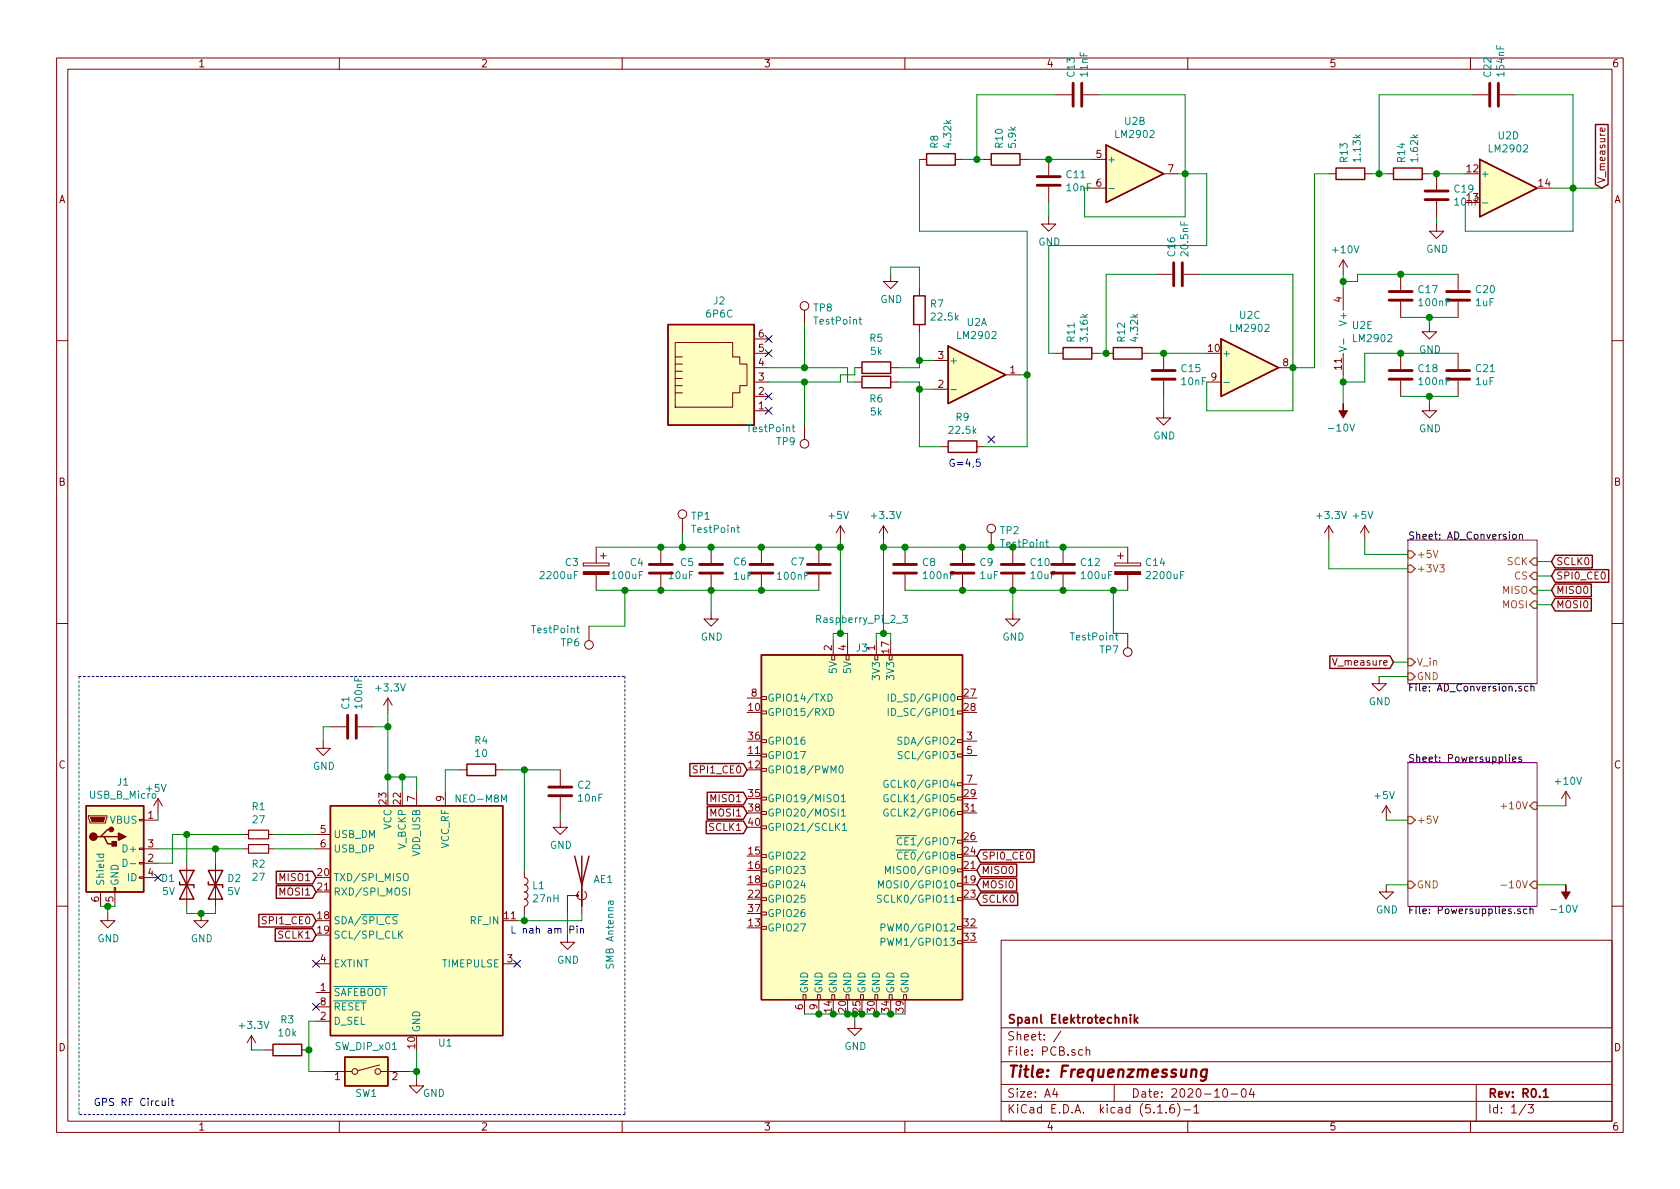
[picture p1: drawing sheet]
<svg xmlns="http://www.w3.org/2000/svg" width="297mm" height="210mm" viewBox="0 0 297 210" stroke-linecap="round" stroke-linejoin="round" font-family="sans-serif">
<g fill="none" stroke="#840000" stroke-width=".18">
<path d="M10 10.3h277v189.9h-277zM12 12.2h273v186.1h-273zM60 10.3v1.9M110 10.3v1.9M160 10.3v1.9M186.7 16.8h2.8M191.5 16.8h2.8M210 10.3v1.9M260 10.3v1.9M260.3 16.8h2.8M265.2 16.8h2.8M162.6 28.2h1.2"/>
<path d="M168.9 28.2h1.3M174 28.2h1.3M180.3 28.2h1.3M185.4 38.3v1.3h1.3l-1.3 1.3-1.3-1.3h1.3M185.4 28.2v2.8M185.4 33v2.8M193 28.2h2.6M193 33.3h2.6M205.7 30.7h2.6M234.9 30.7h1.3M241.3 30.7h1.3M245.1 30.7h1.3"/>
<path d="M251.5 30.7h1.2M254 39.6v1.3h1.3l-1.3 1.3-1.3-1.3h1.3M254 30.7v2.8M254 35.6v2.7M283.7 22.7l.1 .3-.2 .2-.6-.1v-.4l.2-.1 .1 .6M133.3 59.9h2.6M142.2 54.9v2.5M157.5 48.5v1.3h1.2l-1.2 1.2-1.3-1.2h1.3M162.6 51v1.3M162.6 57.4v1.3M204.5 48.5h2.8M209.3 48.5h2.8"/>
<path d="M237.5 46v2.5M237.5 51v3.9M237.5 46l-.8 1.2M237.5 46l.8 1.2M247.6 48.5v2.8M247.6 53.3v2.8M252.7 57.4v1.3h1.3l-1.3 1.2-1.2-1.2h1.2M257.8 48.5v2.8M257.8 53.3v2.8M10 60.2h2M119.4 69.5h1.2M119.4 68.2h1.2"/>
<path d="M119.4 66.9h1.2M119.4 65.7h1.2M119.4 64.4h1.2M119.4 63.1h1.2M119.4 60.6h10.1v2.5h1.3v1.3h1.3v3.8h-1.3v1.3h-1.3v2.5h-10.1zM133.3 65h2.6M133.3 67.6h2.6M133.3 62.5h2.6M133.3 72.6h2.6M133.3 70.1h2.6M142.2 75.2v2.5M151.1 65h1.3"/>
<path d="M151.1 67.6h1.3M157.5 65h1.2M157.5 67.6h1.2M165.1 68.8h2.5M165.1 63.7h2.5M166.4 79h1.2M172.7 79h1.3M177.8 66.3h2.5M186.7 62.5h1.3M193 62.5h1.3M195.6 62.5h1.2M201.9 62.5h1.3"/>
<path d="M205.7 72.6v1.3h1.3l-1.3 1.3-1.2-1.3h1.2M205.7 62.5v2.8M205.7 67.3v2.8M213.4 67.6h2.5M226.1 65h2.5M237.5 62.5v3.8M247.6 62.5v2.8M247.6 67.3v2.8M252.7 71.4v1.2h1.3l-1.3 1.3-1.2-1.3h1.2M257.8 62.5v2.8M257.8 67.3v2.8M285 60.2h2"/>
<path d="M103.1 99.6h4.6v.5h-4.6zM105.4 96.8v2.8M106.2 98.3h1M106.7 97.8v1M116.8 96.8v2.8M120.6 91.7v2.5M125.7 96.8v2.8M134.6 96.8v2.8M144.8 96.8v2.8M148.6 93l.8 1.2M148.6 93v2.5M148.6 93l-.8 1.2"/>
<path d="M156.2 93l-.8 1.2M156.2 93v2.5M156.2 93l.8 1.2M160 96.8v2.8M170.2 96.8v2.8M175.3 94.2v2.6M179.1 96.8v2.8M188 96.8v2.8M197.1 99.6h4.6v.5h-4.6zM197.6 98.3h1M198.1 97.8v1M199.4 96.8v2.8"/>
<path d="M234.9 93l-.7 1.2M234.9 93v2.5M234.9 93l.8 1.2M241.3 93l.8 1.2M241.3 93v2.5M241.3 93l-.8 1.2M10 110.3h2M104.1 110.7v2.6M105.4 101.6v2.8M116.8 101.6v2.8M125.7 108.2v1.3h1.3l-1.3 1.2-1.2-1.2h1.2M125.7 101.6v2.8"/>
<path d="M134.6 101.6v2.8M144.8 101.6v2.8M147.1 115.8h.5v.9h-.5zM147.3 113.3v2.5M149.6 115.8h.5v.9h-.5zM149.9 113.3v2.5M154.7 115.8h.5v.9h-.5zM154.9 113.3v2.5M157.2 115.8h.5v.9h-.5zM160 101.6v2.8M170.2 101.6v2.8M179.1 108.2v1.3h1.2l-1.2 1.2-1.3-1.2h1.3"/>
<path d="M179.1 101.6v2.8M188 101.6v2.8M199.4 101.6v2.8M199.4 112v2.5M243.8 119.6v1.3h1.3l-1.3 1.3-1.2-1.3h1.2M285 110.3h2M57.1 131.1v1.2h1.3l-1.3 1.3-1.2-1.3h1.2M58.4 128.5h2.8M63.2 128.5h2.8M68.6 123.4l-.8 1.3M68.6 123.4v2.6M68.6 123.4l.7 1.3"/>
<path d="M73.7 139.9v2.6M78.7 139.9v2.6M81.3 136.1h1.2M87.6 136.1h1.3M99.1 136.1v2.8M132.1 123.4h2.5M134.6 135.9h.9v.5h-.9zM134.6 133.3h.9v.6h-.9zM134.6 130.8h.9v.5h-.9zM134.6 125.7h.9v.5h-.9zM134.6 123.2h.9v.5h-.9zM169.3 138.4h.9v.5h-.9z"/>
<path d="M169.3 133.3h.9v.6h-.9zM169.3 130.8h.9v.5h-.9zM169.3 125.7h.9v.5h-.9zM169.3 123.2h.9v.5h-.9zM170.2 131.1h2.5M170.2 133.6h2.5M170.2 138.7h2.5M276.9 139.9l-.8 1.3M276.9 139.9v2.6M276.9 139.9l.7 1.3M15.6 144.3h3.3v.2l-.2 1h-2.8zM17.8 157.7v2.6"/>
<path d="M20.2 157h.2v.7h-.2zM20.3 157.7v2.6M24.6 155.1h.8v.2h-.8zM24.6 152.5h.8v.3h-.8zM24.6 150h.8v.2h-.8zM24.6 144.9h.8v.3h-.8zM25.4 145h2.5M25.4 152.6h2.5M25.4 150.1h2.5M25.4 155.2h2.5M27.9 141.2l.8 1.3M27.9 141.2v2.6"/>
<path d="M27.9 141.2l-.7 1.3M33 152.6v7.7M38.1 152.6v7.7M43.2 150.1h.7M43.2 147.6h.7M47.5 150.1h.8M47.5 147.6h.8M55.9 150.1h2.5M55.9 147.6h2.5M92.7 153.9v1.3a.63 .63 0 0 1 .6 .6 .63 .63 0 0 1-.6 .7 .63 .63 0 0 1 .6 .6 .63 .63 0 0 1-.6 .6 .63 .63 0 0 1 .6 .7 .63 .63 0 0 1-.6 .6 .63 .63 0 0 1 .6 .6 .63 .63 0 0 1-.6 .7v1.2M99.1 145v1.3h1.2l-1.2 1.3-1.3-1.3h1.3M99.1 141v2.8"/>
<path d="M102.1 158.4h-1.8v3.1M102.4 157.7a.82 .82 0 0 0-.1 1.2 .82 .82 0 0 0 1.2 0 .82 .82 0 0 0-.1-1.2M102.9 156.5v5M134.6 158.7h.9v.6h-.9zM134.6 156.2h.9v.5h-.9zM134.6 153.7h.9v.5h-.9zM134.6 151.1h.9v.5h-.9zM134.6 146h.9v.6h-.9zM134.6 143.5h.9v.5h-.9zM134.6 141h.9v.5h-.9zM169.3 158.7h.9v.6h-.9zM169.3 156.2h.9v.5h-.9z"/>
<path d="M169.3 153.7h.9v.5h-.9zM169.3 151.1h.9v.5h-.9zM169.3 148.6h.9v.5h-.9zM169.3 143.5h.9v.5h-.9zM169.3 141h.9v.5h-.9zM245.1 156.5v1.2h1.3l-1.3 1.3-1.3-1.3h1.3M245.1 142.5l.8 1.3M245.1 142.5v2.5M245.1 142.5l-.8 1.3M10 160.2h2M19 161.5v1.3h1.3l-1.3 1.3-1.2-1.3h1.2M35.6 161.5v1.3h1.2l-1.2 1.3-1.3-1.3h1.3"/>
<path d="M55.9 175.5h2.5M55.9 170.4h2.5M55.9 178h2.5M88.9 170.4h2.5M100.3 165.3v1.3h1.3l-1.3 1.3-1.2-1.3h1.2M134.6 163.8h.9v.5h-.9zM134.6 161.3h.9v.5h-.9zM142 175.9h.5v.9h-.5zM142.2 176.8v2.5M144.5 175.9h.5v.9h-.5zM144.8 176.8v2.5M147.1 175.9h.5v.9h-.5z"/>
<path d="M149.6 175.9h.5v.9h-.5zM152.1 175.9h.6v.9h-.6zM154.7 175.9h.5v.9h-.5zM157.2 175.9h.5v.9h-.5zM159.8 175.9h.5v.9h-.5zM169.3 166.4h.9v.5h-.9zM169.3 163.8h.9v.5h-.9zM177 166.3h108v32h-108zM285 160.2h2M44.4 183.1l-.7 1.3M44.4 183.1v2.6M44.4 183.1l.8 1.3"/>
<path d="M47 185.7h1.3M53.3 185.7h1.3M55.9 180.6h2.5M57.1 189.5h5.1M60 198.3v1.9M67.1 188.3l-3.9 1.1M67.3 189.5h5.1M73.7 190.7v1.3h1.2l-1.2 1.3-1.3-1.3h1.3M110 198.3v1.9M151.1 180.6v1.3h1.3l-1.3 1.2-1.2-1.2h1.2M160 198.3v1.9M177 194.8h108"/>
<path d="M177 191.8h108M177 187.8h108M177 181.8h108M186.5 192.5l-.4 1h1M186.8 193v1M187.6 182.3l-1.3 2M191.4 185.7l-.4-.1-.3 .3 .1 .6h.6M192 185.7l.3-.1 .3 .1 .1 .9M192 185.1v1.5M197 191.8v3M204.7 196.8h.8M206.2 196.7v.1"/>
<path d="M207.5 195.3a.59 .59 0 0 0-.7 .7v.5l.2 .2 .4 .1 .2-.1 .1-.5-.2-.2-.4-.1-.3 .3M208.2 195.1a1.71 1.71 0 0 1 0 2.3M209.3 196.3h1.2M210 198.3v1.9M211.1 195.8l.4-.5v1.5M211.1 196.8h.9M216.3 192.7l.4-.2a.94 .94 0 0 1 0 1.5 .79 .79 0 0 1-.4-1.3zM217.7 193.5h1.1M219.6 192.7l.4-.2a.94 .94 0 0 1 0 1.5 .82 .82 0 0 1-.4-1.3zM221.3 192.5l-.4 1h.9M221.6 193v1M260 198.3v1.9"/>
<path d="M261 191.8v6.5M269.8 195.2l-1.2 2M270.2 195.3h.9l-.5 .6 .4 .1v.7l-.2 .1-.6-.1"/>
<circle cx="142.2" cy="54.1" r=".76"/>
<circle cx="142.2" cy="78.5" r=".76"/>
<circle cx="120.6" cy="90.9" r=".76"/>
<circle cx="175.3" cy="93.5" r=".76"/>
<circle cx="104.1" cy="114" r=".76"/>
<circle cx="199.4" cy="115.3" r=".76"/>
<circle cx="62.7" cy="189.5" r=".51"/>
<circle cx="66.8" cy="189.5" r=".51"/>
</g>
<path d="M199.9 179.4v.2M199.9 179.9v1M200.6 179.4v1.5M201.2 179.9l-.6 .6M200.7 180.4l.5 .5M272.9 193l.4-.5v1.5M272.9 194h.8" fill="none" stroke="#840000" stroke-width=".3"/>
<path d="M210.7 189.3a.5 .5 0 0 1 .9 .1l-.2 1M213.4 189.2a.68 .68 0 0 0-1 .3v.8l.3 .1 .6-.1M213.4 189.1l-.2 1.6a.6 .6 0 0 1-.9 .3" fill="none" stroke="#840000" stroke-width=".41"/>
<path d="M248.9 95.5h22.9v25.4h-22.9zM248.9 134.9h22.9v25.4h-22.9z" fill="none" stroke="#840084" stroke-width=".18"/>
<g fill="none" stroke="#000" stroke-width=".18">
<path d="M267.5 94.5h.3l.2 .1 .1 .5-.1 .2h-.3l-.2-.1zM268.6 94.6l.2-.1h.3l.1 .8M268.6 94.5v.8M266.9 133.4v.1M266.9 133.9v.8M267.4 134.3l.6-.1v-.3h-.4l-.2 .1 .1 .6h.5M269 121.4h-.3l-.2 .1 .1 .2 .4 .1v.3h-.5M269 133.9h-.3l-.2 .1 .1 .2 .4 .1v.3h-.5M270.2 121.4h-.4l-.3 .2 .2 .5h.5M270.7 121.5l.2-.1h.3v.8M270.7 120.9v1.3M268.8 160.8l-.3-.1-.2 .2 .1 .2 .4 .1v.3h-.5"/>
<path d="M270 160.8l-.4-.1-.2 .3 .1 .5h.5M270.5 160.9l.2-.2 .3 .1 .1 .8M270.5 160.3v1.3"/>
</g>
<path d="M248.9 97.4h.7l.6 .6-.6 .7h-.7zM248.9 99.9h.7l.6 .7-.6 .6h-.7zM271.1 98.7h.7v1.2h-.7l-.6-.6zM248.9 116.5h.7l.6 .6-.6 .6h-.7zM248.9 119h.7l.6 .6-.6 .7h-.7zM271.1 101.2h.7v1.3h-.7l-.6-.7zM271.1 103.8h.7v1.2h-.7l-.6-.6zM271.1 106.3h.7v1.3h-.7l-.6-.7zM248.9 144.4h.7l.6 .6-.6 .7h-.7zM248.9 155.8h.7l.6 .7-.6 .6h-.7zM271.1 141.9h.7v1.2h-.7l-.6-.6zM271.1 155.8h.7v1.3h-.7l-.6-.6z" fill="none" stroke="#848400" stroke-width=".25"/>
<path d="M253.4 97.3l.4 1.3 .5-1.3M254.6 99.9h.7l-.4 .4 .4 .2v.5l-.2 .1-.5-.1M253.4 144.3l.4 1.3 .5-1.3M265.4 142.6h1M265.4 156.5h1" fill="none" stroke="#848400" stroke-width=".18"/>
<g fill="none" stroke="#840000" stroke-width=".51">
<path d="M189.7 14.7v4.1M191.3 14.7v4.1M263.4 14.7v4.1M264.9 14.7v4.1M183.4 32.8h4.1M183.4 31.2h4.1M252 35.3h4M252 33.8h4M207.5 46.5v4M209 46.5v4M245.6 53.1h4.1M245.6 51.6h4.1"/>
<path d="M255.8 53.1h4M255.8 51.6h4M203.7 67.1h4.1M203.7 65.5h4.1M245.6 67.1h4.1M245.6 65.5h4.1M255.8 67.1h4M255.8 65.5h4M114.8 99.8h4.1M123.7 99.8h4.1M132.6 99.8h4.1M142.7 99.8h4.1"/>
<path d="M158 99.8h4.1M168.1 99.8h4.1M177 99.8h4.1M185.9 99.8h4.1M114.8 101.3h4.1M123.7 101.3h4.1M132.6 101.3h4.1M142.7 101.3h4.1M158 101.3h4.1M168.1 101.3h4.1M177 101.3h4.1M185.9 101.3h4.1"/>
<path d="M61.5 126.5v4.1M63 126.5v4.1M97 139.2h4.1M97 140.7h4.1"/>
</g>
<g fill="#840000" stroke="#840000" stroke-width=".18">
<path d="M197.1 101.1h4.6v.5h-4.6z"/>
<path d="M276.9 156.5v1.2h.7l-.7 1.3-.8-1.3h.8z"/>
<path d="M16 144.5h2.5l-.2 .8h-2z"/>
<path d="M103.1 101.1h4.6v.5h-4.6z"/>
<path d="M237.5 71.4v1.2h.8l-.8 1.3-.8-1.3h.8z"/>
<circle cx="102.1" cy="158.4" r=".18"/>
</g>
<g fill="none" stroke="#840000" stroke-width=".25">
<path d="M163.8 27.2h5.1v2h-5.1zM175.3 27.2h5v2h-5zM195.6 25.6l10.1 5.1-10.1 5.1zM236.2 29.7h5.1v2h-5.1zM246.4 29.7h5.1v2h-5.1zM261.6 28.2l10.2 5.1-10.2 5zM282.1 22h2.2v10.6l-1.1 .7-1.1-.7zM118.1 57.4h15.2v17.8h-15.2zM161.5 52.3h2.1v5.1h-2.1zM215.9 59.9l10.2 5.1-10.2 5.1zM152.4 66.5h5.1v2.1h-5.1zM152.4 64h5.1v2h-5.1z"/>
<path d="M167.6 78h5.1v2h-5.1zM167.6 61.2l10.2 5.1-10.2 5.1zM188 61.5h5v2h-5zM196.8 61.5h5.1v2h-5.1zM275 98.2h6.5v2.2h-6.5l-.7-1.1zM134.6 115.8h35.6v61h-35.6zM235.1 116h10.6l.7 1.1-.7 1.1h-10.6zM275 100.7h9.4v2.3h-9.4l-.7-1.2zM275 105.8h6.4v2.2h-6.4l-.7-1.1zM275 103.3h6.4v2.2h-6.4l-.7-1.1zM82.5 135.1h5.1v2.1h-5.1zM122 135h9.4l.7 1.1-.7 1.2h-9.4z"/>
<path d="M15.2 142.5h10.2v15.2h-10.2zM17.8 147.9h.6l.6 1.3h1.3M18.4 147.9h2.6M19.7 146.7h-.7l-1.2 1.2h-.7M31.7 156v.5h2.6v.5M31.7 153.9l2.6 5.1h-2.6l2.6-5.1zM36.8 156v.5h2.6v.5M36.8 153.9l2.6 5.1h-2.6l2.6-5.1zM48.8 156.6h6.4l.7 1.1-.7 1.1h-6.4zM48.8 154.1h6.4l.7 1.1-.7 1.1h-6.4zM58.4 142.5h30.5v40.6h-30.5zM101.6 151.4l1.3 5.1 1.2-5.1"/>
<path d="M102.9 151.4v8.9M124.9 145.2h6.5l.7 1.1-.7 1.1h-6.5zM125 142.6h6.4l.7 1.2-.7 1.1h-6.4zM125 140.1h6.4l.7 1.1-.7 1.1h-6.4zM173.4 150.3h9.4v2.2h-9.4l-.7-1.1zM173.4 157.9h6.5v2.2h-6.5l-.7-1.1zM173.4 152.8h6.4v2.2h-6.4l-.7-1.1zM173.4 155.3h6.4v2.3h-6.4l-.7-1.1zM45.8 161.7h9.4l.7 1.1-.7 1.1h-9.4zM48.7 164.2h6.5l.7 1.1-.7 1.2h-6.5zM48.3 184.7h5v2h-5zM61 186.9h7.6v5.1h-7.6z"/>
</g>
<g fill="#ffffc2" stroke="#ffffc2" stroke-width=".18">
<path d="M261.6 28.2l10.2 5.1-10.2 5z"/>
<path d="M15.2 142.5h10.2v15.2h-10.2z"/>
<path d="M134.6 115.8h35.6v61h-35.6z"/>
<path d="M61 186.9h7.6v5.1h-7.6z"/>
<path d="M195.6 25.6l10.1 5.1-10.1 5.1z"/>
<path d="M215.9 59.9l10.2 5.1-10.2 5.1z"/>
<path d="M118.1 57.4h15.2v17.8h-15.2z"/>
<path d="M167.6 61.2l10.2 5.1-10.2 5.1z"/>
<path d="M58.4 142.5h30.5v40.6h-30.5z"/>
</g>
<g fill="none" stroke="#008484" stroke-width=".18">
<path d="M196.1 33.3h1M262.1 35.9h1M151.9 56.5h.4M152 56.1v1l.3 .2M237.6 59.9v1M140.1 75.5h.4M140.2 75.1v1.1l.3 .1M168.1 68.9h1M216.4 67.6h1M236.8 61.3l1.2 .4-1.2 .4M130.3 93.3h.5M130.5 92.9v1.1l.3 .2"/>
<path d="M184.9 95.9h.5M185.1 95.4v1.1l.3 .2M102 111.1h.4M102.1 110.6v1.1l.3 .2M159.6 108.8h.8l-.4 .5 .4 .1v.6l-.2 .1-.6-.1M197.2 112.3h.5M197.4 111.9v1.1l.3 .2M146.4 122.7a.64 .64 0 0 1 .7 .7 .64 .64 0 0 1-.7 .6zM146.7 125.3a.64 .64 0 0 1 .7 .6 .64 .64 0 0 1-.7 .6zM148.5 135.6l.1-.2a.67 .67 0 0 1 .5 .7 .67 .67 0 0 1-.5 .6l-.3-.5zM157 138a.59 .59 0 0 0-.7 .6 .59 .59 0 0 0 .7 .6v-.5h-.2M157 122.7v1.3"/>
<path d="M157 125.3v1.2M159.5 130.4l-.5-.1-.3 .3 .2 .3 .5 .2v.4l-.2 .1h-.5M159.5 133l-.5-.1-.1 .1v.4l.5 .2 .1 .3-.2 .3-.5-.1M17.1 151h1.2M17.6 151l-.1 .4 .2 .3 .6-.1v-.6M21.8 151.9a.64 .64 0 0 1 .7 .7 .64 .64 0 0 1-.7 .6zM23 152.7h1M71.4 154.7l.2-.2a.47 .47 0 0 1 .6 .4l-.1 .7-.2 .1h-.4a1 1 0 0 1-.1-1zM72.4 157v1.3M107.9 159.4v.4l.2 .2 .3-.1v-.5M108.4 159.4h-.8v.5M147.9 146.1l.6 .8"/>
<path d="M148.5 145.6l-.8 .7M148.8 140.9l.3-.4v1.3M148.8 143.4l.3-.4v1.3M148.8 141.8h.7M148.8 144.3h.7M148.9 145.9l.4-.3v1.3M148.9 146.9h.8M155.3 157v-1.3l.5 1 .4-1v1.3M155.8 158.4l-.5-.1-.1 .1v.4l.6 .3v.2l-.2 .3-.5-.1M156.6 154.5v-1.3l.4 .9 .4-.9v1.3M157 140.6a.59 .59 0 0 0-.7 .6 .59 .59 0 0 0 .7 .5v-.5h-.2M157 143.1a.59 .59 0 0 0-.7 .6 .59 .59 0 0 0 .7 .6v-.5h-.2"/>
<path d="M158.4 150.3h1.3M158.4 147.8h1.3M159.5 150.8a.6 .6 0 0 0-.9 .4 .6 .6 0 0 0 .6 .7l.3-.1M159.5 148.3a.6 .6 0 0 0-.9 .4 .6 .6 0 0 0 .6 .7l.3-.1M69.2 161.7h1.2M70.2 162.2l-.5-.1-.3 .3 .2 .3 .5 .2v.3l-.2 .2-.5-.1M70.7 165.2l.5 .7M71.2 164.6l-.7 .8M155.8 164l.6-.1v-.4l-.1-.1h-.5v1.2M155.8 166.6l.6-.1v-.5l-.1-.1h-.5v1.3"/>
</g>
<g fill="#840000" stroke="#840000" stroke-width=".25">
<path d="M19.8 148.8h.8v.8h-.8z"/>
<path d="M21 147.3l1.2 .6-1.2 .7z"/>
<circle cx="16.5" cy="147.9" r=".63"/>
<circle cx="19.7" cy="146.7" r=".38"/>
</g>
<path d="M43.9 149.3h3.6v1.6h-3.6zM43.9 146.8h3.6v1.5h-3.6z" fill="none" stroke="#840000" stroke-width=".2"/>
<path d="M14 119.6h96.5M14 119.6v77.5M110.5 119.6v77.5M110.5 197.1h-96.5" fill="none" stroke="#0000c2" stroke-width=".18" stroke-dasharray=".4 .4"/>
<g fill="none" stroke="#008400" stroke-width=".18">
<path d="M186.7 16.8h-14v11.4M194.3 16.8h15.2v21.5h-17.7v-5M260.3 16.8h-16.5v13.9M268 16.8h10.1v24.1h-19v-5.1M162.6 28.2v12.7h19v38.1h-7.6M170.2 28.2h3.8M181.6 28.2h11.4M185.4 35.8v2.5M208.3 30.7h5.1v12.7h-28v19.1h1.3M234.9 30.7h-2.5v34.3h-3.8M242.6 30.7h2.5M252.7 30.7h6.4"/>
<path d="M254 38.3v1.3M274.3 33.3h8.9M142.2 57.4v7.6M157.5 48.5v-1.3h5.1v3.8M162.6 58.7v6.3h-3.9M204.5 48.5h-8.9v14h-1.3M212.1 48.5h16.5v24.1h-15.2v-5M237.5 48.5v2.5M247.6 56.1h10.2M252.7 56.1v1.3M257.8 48.5h-17.8v1.3h-2.5M135.9 65h14v2.6h1.2"/>
<path d="M142.2 67.6v7.6M151.1 65v1.3h-2.5v1.3h-12.7M158.7 67.6h3.9v11.4h3.8M162.6 68.8h2.5M162.6 63.7h2.5M180.3 66.3h1.3M203.2 62.5h10.2M205.7 70.1v2.5M237.5 66.3v5.1M247.6 70.1h10.2M252.7 70.1v1.3M257.8 62.5h-16.5v5.1h-3.8"/>
<path d="M105.4 96.8h43.2M120.6 94.2v2.6M148.6 95.5v16.5M156.2 96.8h43.2M156.2 95.5v16.5M234.9 95.5v5.1h14M241.3 95.5v2.5h7.6M271.8 99.3h2.5M105.4 104.4h39.4M110.5 104.4v6.3h-6.4M125.7 104.4v3.8M147.3 113.3v-1.3h2.6v1.3"/>
<path d="M154.9 113.3v-1.3h2.6v1.3M160 104.4h39.4M179.1 104.4v3.8M196.8 104.4v7.6h2.6M243.8 119.6h5.1M246.4 117.1h2.5M271.8 104.4h2.5M271.8 101.8h2.5M271.8 106.9h2.5M58.4 128.5h-1.3v2.6M66 128.5h2.6M68.6 126v13.9"/>
<path d="M68.6 137.4h5.1v2.5M71.1 137.4v2.5M81.3 136.1h-2.6v3.8M88.9 136.1h10.2M92.7 136.1v17.8M27.9 143.8v1.2M27.9 150.1h15.3M33 147.6v5M38.1 150.1v2.5M43.2 147.6h-12.7v5h-2.6M48.3 147.6h7.6M48.3 150.1h7.6"/>
<path d="M99.1 143.8v1.2M245.1 156.5h3.8M245.1 145h3.8M271.8 156.5h5.1M271.8 142.5h5.1M17.8 160.3h2.5M19 160.3v1.2M33 160.3v1.2h5.1v-1.2M92.7 161.5v1.3M100.3 161.5v3.8M102.9 161.5v1.3h-11.5M142.2 179.3h8.9v1.3"/>
<path d="M152.4 179.3h7.6M44.4 185.7h2.6M55.9 180.6h-1.3v8.9h2.5M72.4 189.5h1.3M73.7 185.7v5"/>
</g>
<path d="M173.3 81.2h-.6l-.1 .6 .2-.1 .5 .1v.5l-.2 .2-.5-.2M100.8 164.4h.6v-.5l-.2-.2h-.4v1.3M102 163.7v.2M102 164.2v.8M102.6 164.3l.2-.1h.3l.1 .8M102.6 164.2v.8M28.7 194.7v.7l.3 .1 .2-.1M29.2 194.7v.8M29.8 194.2v.2M29.8 194.7v.8M30.3 194.7h.4M30.4 194.2v1.1l.3 .2" fill="none" stroke="#0000c2" stroke-width=".18"/>
<g fill="#008400" stroke="#008400" stroke-width=".25">
<circle cx="209.6" cy="30.7" r=".51"/>
<circle cx="205.7" cy="62.5" r=".51"/>
<circle cx="147.3" cy="179.3" r=".51"/>
<circle cx="149.9" cy="179.3" r=".51"/>
<circle cx="144.8" cy="179.3" r=".51"/>
<circle cx="142.2" cy="67.6" r=".51"/>
<circle cx="162.6" cy="63.7" r=".51"/>
<circle cx="152.4" cy="179.3" r=".51"/>
<circle cx="142.2" cy="65" r=".51"/>
<circle cx="154.9" cy="179.3" r=".51"/>
<circle cx="157.5" cy="179.3" r=".51"/>
<circle cx="162.6" cy="68.8" r=".51"/>
<circle cx="110.5" cy="104.4" r=".51"/>
<circle cx="170.2" cy="104.4" r=".51"/>
<circle cx="185.4" cy="28.2" r=".51"/>
<circle cx="196.9" cy="104.4" r=".51"/>
<circle cx="151.1" cy="179.3" r=".51"/>
<circle cx="120.7" cy="96.8" r=".51"/>
<circle cx="54.6" cy="185.7" r=".51"/>
<circle cx="92.7" cy="136.1" r=".51"/>
<circle cx="172.7" cy="28.2" r=".51"/>
<circle cx="68.6" cy="128.5" r=".51"/>
<circle cx="175.3" cy="96.8" r=".51"/>
<circle cx="73.7" cy="189.5" r=".51"/>
<circle cx="116.8" cy="96.8" r=".51"/>
<circle cx="148.6" cy="96.8" r=".51"/>
<circle cx="35.6" cy="161.5" r=".51"/>
<circle cx="148.6" cy="112" r=".51"/>
<circle cx="144.8" cy="96.8" r=".51"/>
<circle cx="134.6" cy="96.8" r=".51"/>
<circle cx="254" cy="30.7" r=".51"/>
<circle cx="134.6" cy="104.4" r=".51"/>
<circle cx="116.8" cy="104.4" r=".51"/>
<circle cx="156.2" cy="96.8" r=".51"/>
<circle cx="160" cy="96.8" r=".51"/>
<circle cx="156.2" cy="112" r=".51"/>
<circle cx="170.2" cy="96.8" r=".51"/>
<circle cx="228.6" cy="65" r=".51"/>
<circle cx="188" cy="104.4" r=".51"/>
<circle cx="195.6" cy="62.5" r=".51"/>
<circle cx="125.7" cy="96.8" r=".51"/>
<circle cx="125.7" cy="104.4" r=".51"/>
<circle cx="179.1" cy="104.4" r=".51"/>
<circle cx="188" cy="96.8" r=".51"/>
<circle cx="237.5" cy="49.8" r=".51"/>
<circle cx="38.1" cy="150.1" r=".51"/>
<circle cx="33" cy="147.6" r=".51"/>
<circle cx="68.6" cy="137.4" r=".51"/>
<circle cx="252.7" cy="70.1" r=".51"/>
<circle cx="252.7" cy="56.1" r=".51"/>
<circle cx="71.1" cy="137.4" r=".51"/>
<circle cx="181.6" cy="66.3" r=".51"/>
<circle cx="19" cy="160.3" r=".51"/>
<circle cx="92.7" cy="162.8" r=".51"/>
<circle cx="247.7" cy="48.5" r=".51"/>
<circle cx="247.7" cy="62.5" r=".51"/>
<circle cx="237.5" cy="67.6" r=".51"/>
<circle cx="278.1" cy="33.3" r=".51"/>
<circle cx="243.8" cy="30.7" r=".51"/>
</g>
<g fill="none" stroke="#000084" stroke-width=".18">
<path d="M135.3 59.3l1.2 1.2M136.5 59.3l-1.2 1.2M135.3 72l1.2 1.2M135.3 69.5l1.2 1.2M135.3 61.9l1.2 1.2M136.5 72l-1.2 1.2M136.5 69.5l-1.2 1.2M136.5 61.9l-1.2 1.2M174.7 77.1l1.2 1.2M175.9 77.1l-1.2 1.2M27.3 154.6l1.2 1.2M28.5 154.6l-1.2 1.2"/>
<path d="M55.3 169.8l1.2 1.2M55.3 177.4l1.2 1.3M56.5 169.8l-1.2 1.2M56.5 177.4l-1.2 1.3M90.8 169.8l1.2 1.2M92 169.8l-1.2 1.2"/>
</g>
<text font-size="2.8" fill="#840000" x="178" y="190.5">Title: Frequenzmessung</text>
<g font-size="2.1" fill="#840000">
<text x="178" y="184">Sheet: /</text>
<text x="178" y="181">Spanl Elektrotechnik</text>
<text x="178" y="186.7">File: PCB.sch</text>
<text x="178" y="196.9">KiCad E.D.A. kicad (5.1.6)-1</text>
<text x="178" y="194.1">Size: A4</text>
<text x="200" y="194.1">Date: 2020-10-04</text>
<text x="263" y="194.1">Rev: R0.1</text>
<text x="263" y="196.9">Id: 1/3</text>
</g>
<g font-size="1.8" fill="#840000">
<text x="35" y="11.9">1</text>
<text x="85" y="11.9">2</text>
<text x="135" y="11.9">3</text>
<text x="185" y="11.9">4</text>
<text x="235" y="11.9">5</text>
<text x="285" y="11.9">6</text>
<text x="193.8" y="27.9">5</text>
<text x="10.4" y="35.9">A</text>
<text x="193.8" y="33">6</text>
<text x="206.5" y="30.5">7</text>
<text x="259.4" y="30.5">12</text>
<text x="259.4" y="35.6">13</text>
<text x="272.1" y="33">14</text>
<text x="283.8" y="32.5" transform="rotate(-90 283.8 32.5)">V_measure</text>
<text x="285.4" y="35.9">A</text>
<text x="237.2" y="53.4" transform="rotate(-90 237.2 53.4)">4</text>
<text x="134.1" y="59.7">6</text>
<text x="134.1" y="64.8">4</text>
<text x="134.1" y="62.2">5</text>
<text x="165.9" y="63.5">3</text>
<text x="213.7" y="62.2">10</text>
<text x="226.8" y="64.8">8</text>
<text x="237.2" y="65.3" transform="rotate(-90 237.2 65.3)">11</text>
<text x="134.1" y="69.8">2</text>
<text x="134.1" y="67.3">3</text>
<text x="165.9" y="68.6">2</text>
<text x="178.6" y="66">1</text>
<text x="214.1" y="67.3">9</text>
<text x="134.1" y="72.4">1</text>
<text x="10.4" y="85.9">B</text>
<text x="285.4" y="85.9">B</text>
<text x="275.1" y="99.9">SCLK0</text>
<text x="275.1" y="102.5">SPI0_CE0</text>
<text x="275.1" y="107.6">MOSI0</text>
<text x="275.1" y="105">MISO0</text>
<text x="147.1" y="115" transform="rotate(-90 147.1 115)">2</text>
<text x="149.6" y="115" transform="rotate(-90 149.6 115)">4</text>
<text x="154.7" y="115" transform="rotate(-90 154.7 115)">1</text>
<text x="157.2" y="115.5" transform="rotate(-90 157.2 115.5)">17</text>
<text x="236.1" y="117.7">V_measure</text>
<text x="132.4" y="125.7">10</text>
<text x="132.9" y="123.2">8</text>
<text x="170.5" y="123.2">27</text>
<text x="170.5" y="125.7">28</text>
<text x="132.4" y="130.8">36</text>
<text x="171" y="130.8">3</text>
<text x="10.4" y="135.9">C</text>
<text x="123" y="136.8">SPI1_CE0</text>
<text x="132.4" y="133.3">11</text>
<text x="132.4" y="135.9">12</text>
<text x="171" y="133.3">5</text>
<text x="285.4" y="135.9">C</text>
<text x="68.3" y="142.2" transform="rotate(-90 68.3 142.2)">23</text>
<text x="70.9" y="142.2" transform="rotate(-90 70.9 142.2)">22</text>
<text x="73.4" y="141.7" transform="rotate(-90 73.4 141.7)">7</text>
<text x="78.5" y="141.7" transform="rotate(-90 78.5 141.7)">9</text>
<text x="125.8" y="141.9">MISO1</text>
<text x="132.4" y="141">35</text>
<text x="132.4" y="143.5">38</text>
<text x="170.5" y="141">29</text>
<text x="170.5" y="143.5">31</text>
<text x="171" y="138.4">7</text>
<text x="26.2" y="144.8">1</text>
<text x="26.2" y="149.9">3</text>
<text x="56.7" y="147.3">5</text>
<text x="56.7" y="149.9">6</text>
<text x="125.5" y="146.9">SCLK1</text>
<text x="125.8" y="144.4">MOSI1</text>
<text x="132.4" y="146">40</text>
<text x="170.5" y="148.6">26</text>
<text x="26.2" y="152.4">2</text>
<text x="26.2" y="154.9">4</text>
<text x="49.6" y="155.8">MISO1</text>
<text x="56.2" y="154.9">20</text>
<text x="132.4" y="151.1">15</text>
<text x="132.4" y="153.7">16</text>
<text x="170.5" y="153.7">21</text>
<text x="170.5" y="151.1">24</text>
<text x="173.5" y="152">SPI0_CE0</text>
<text x="173.5" y="154.6">MISO0</text>
<text x="17.5" y="159.5" transform="rotate(-90 17.5 159.5)">6</text>
<text x="20.1" y="159.5" transform="rotate(-90 20.1 159.5)">5</text>
<text x="49.6" y="158.4">MOSI1</text>
<text x="56.2" y="157.5">21</text>
<text x="132.4" y="156.2">18</text>
<text x="132.4" y="158.7">22</text>
<text x="132.4" y="161.3">37</text>
<text x="170.5" y="156.2">19</text>
<text x="170.5" y="158.7">23</text>
<text x="173.5" y="159.6">SCLK0</text>
<text x="173.5" y="157.1">MOSI0</text>
<text x="46.8" y="163.4">SPI1_CE0</text>
<text x="49.3" y="166">SCLK1</text>
<text x="56.2" y="162.6">18</text>
<text x="56.2" y="165.1">19</text>
<text x="89.2" y="162.6">11</text>
<text x="132.4" y="163.8">13</text>
<text x="170.5" y="163.8">32</text>
<text x="170.5" y="166.4">33</text>
<text x="56.7" y="170.2">4</text>
<text x="89.7" y="170.2">3</text>
<text x="56.7" y="175.3">1</text>
<text x="56.7" y="177.8">8</text>
<text x="142" y="178.5" transform="rotate(-90 142 178.5)">6</text>
<text x="144.5" y="178.5" transform="rotate(-90 144.5 178.5)">9</text>
<text x="147.1" y="179" transform="rotate(-90 147.1 179)">14</text>
<text x="149.6" y="179" transform="rotate(-90 149.6 179)">20</text>
<text x="154.7" y="179" transform="rotate(-90 154.7 179)">30</text>
<text x="157.2" y="179" transform="rotate(-90 157.2 179)">34</text>
<text x="159.8" y="179" transform="rotate(-90 159.8 179)">39</text>
<text x="10.4" y="185.9">D</text>
<text x="56.7" y="180.3">2</text>
<text x="73.4" y="185.4" transform="rotate(-90 73.4 185.4)">10</text>
<text x="285.4" y="185.9">D</text>
<text x="59.2" y="191">1</text>
<text x="69.4" y="191">2</text>
<text x="35" y="199.9">1</text>
<text x="85" y="199.9">2</text>
<text x="135" y="199.9">3</text>
<text x="185" y="199.9">4</text>
<text x="235" y="199.9">5</text>
<text x="285" y="199.9">6</text>
</g>
<g font-size="1.8" fill="#008484">
<text x="190" y="13.5" transform="rotate(-90 190 13.5)">C13</text>
<text x="192.3" y="13.5" transform="rotate(-90 192.3 13.5)">11nF</text>
<text x="263.7" y="13.5" transform="rotate(-90 263.7 13.5)">C22</text>
<text x="266" y="13.4" transform="rotate(-90 266 13.4)">154nF</text>
<text x="198.9" y="22.1">U2B</text>
<text x="165.9" y="26.2" transform="rotate(-90 165.9 26.2)">R8</text>
<text x="168.2" y="25.9" transform="rotate(-90 168.2 25.9)">4.32k</text>
<text x="177.3" y="26.1" transform="rotate(-90 177.3 26.1)">R10</text>
<text x="179.6" y="26" transform="rotate(-90 179.6 26)">5.9k</text>
<text x="195.7" y="28.8">+</text>
<text x="197.4" y="24.4">LM2902</text>
<text x="238.3" y="28.6" transform="rotate(-90 238.3 28.6)">R13</text>
<text x="240.6" y="28.4" transform="rotate(-90 240.6 28.4)">1.13k</text>
<text x="248.4" y="28.6" transform="rotate(-90 248.4 28.6)">R14</text>
<text x="250.7" y="28.4" transform="rotate(-90 250.7 28.4)">1.62k</text>
<text x="263.5" y="26.9">LM2902</text>
<text x="264.9" y="24.6">U2D</text>
<text x="188.6" y="31.5">C11</text>
<text x="257.2" y="34.1">C19</text>
<text x="261.7" y="31.4">+</text>
<text x="257.3" y="36.4">10nF</text>
<text x="183.6" y="43.4">GND</text>
<text x="207.8" y="45.3" transform="rotate(-90 207.8 45.3)">C16</text>
<text x="210.1" y="45.1" transform="rotate(-90 210.1 45.1)">20.5nF</text>
<text x="235.8" y="44.8">+10V</text>
<text x="252.2" y="44.7">GND</text>
<text x="126.2" y="53.8">J2</text>
<text x="155.7" y="53.6">GND</text>
<text x="250.9" y="51.8">C17</text>
<text x="261" y="51.8">C20</text>
<text x="125" y="56.2">6P6C</text>
<text x="143.9" y="55.1">TP8</text>
<text x="144.1" y="57.4">TestPoint</text>
<text x="164.5" y="54.4">R7</text>
<text x="164.8" y="56.7">22.5k</text>
<text x="169.5" y="60">LM2902</text>
<text x="171" y="57.7">U2A</text>
<text x="217.8" y="58.7">LM2902</text>
<text x="219.2" y="56.4">U2C</text>
<text x="238.1" y="57.2" transform="rotate(-90 238.1 57.2)">V+</text>
<text x="239.2" y="58.2">U2E</text>
<text x="251" y="54.1">100nF</text>
<text x="261" y="54.1">1uF</text>
<text x="153.8" y="60.4">R5</text>
<text x="154" y="62.8">5k</text>
<text x="167.8" y="64.4">+</text>
<text x="190" y="60.4" transform="rotate(-90 190 60.4)">R11</text>
<text x="192.3" y="60.2" transform="rotate(-90 192.3 60.2)">3.16k</text>
<text x="198.9" y="60.4" transform="rotate(-90 198.9 60.4)">R12</text>
<text x="201.2" y="60.2" transform="rotate(-90 201.2 60.2)">4.32k</text>
<text x="208.9" y="65.8">C15</text>
<text x="216" y="63.1">+</text>
<text x="239.5" y="60.5">LM2902</text>
<text x="250.9" y="65.8">C18</text>
<text x="250.9" y="62.5">GND</text>
<text x="261" y="65.8">C21</text>
<text x="153.8" y="71.2">R6</text>
<text x="209" y="68.1">10nF</text>
<text x="251" y="68.1">100nF</text>
<text x="261" y="68.1">1uF</text>
<text x="132.3" y="76.4">TestPoint</text>
<text x="154" y="73.5">5k</text>
<text x="168" y="76.7">22.5k</text>
<text x="169.1" y="74.4">R9</text>
<text x="203.9" y="77.7">GND</text>
<text x="235.3" y="76.3">-10V</text>
<text x="250.9" y="76.4">GND</text>
<text x="137.3" y="78.7">TP9</text>
<text x="122.3" y="91.9">TP1</text>
<text x="122.5" y="94.2">TestPoint</text>
<text x="146.6" y="91.8">+5V</text>
<text x="154.3" y="91.8">+3.3V</text>
<text x="176.9" y="94.5">TP2</text>
<text x="233" y="91.8">+3.3V</text>
<text x="239.3" y="91.8">+5V</text>
<text x="100" y="100.1">C3</text>
<text x="111.5" y="100.1">C4</text>
<text x="120.4" y="100.1">C5</text>
<text x="129.7" y="100">C6</text>
<text x="139.9" y="100">C7</text>
<text x="163.1" y="100.1">C8</text>
<text x="173.3" y="100.1">C9</text>
<text x="182.3" y="100.1">C10</text>
<text x="191.2" y="100.1">C12</text>
<text x="202.7" y="100.1">C14</text>
<text x="95.8" y="102.4">2200uF</text>
<text x="108.4" y="102.4">100uF</text>
<text x="118.3" y="102.4">10uF</text>
<text x="129.8" y="102.5">1uF</text>
<text x="137.6" y="102.5">100nF</text>
<text x="163.4" y="102.4">100nF</text>
<text x="173.3" y="102.4">1uF</text>
<text x="182.3" y="102.4">10uF</text>
<text x="191.3" y="102.4">100uF</text>
<text x="202.9" y="102.4">2200uF</text>
<text x="94.2" y="112">TestPoint</text>
<text x="123.9" y="113.3">GND</text>
<text x="144.7" y="110.2">Raspberry_Pi_2_3</text>
<text x="177.2" y="113.3">GND</text>
<text x="189.5" y="113.3">TestPoint</text>
<text x="99.2" y="114.3">TP6</text>
<text x="148" y="119" transform="rotate(-90 148 119)">5V</text>
<text x="150.5" y="119" transform="rotate(-90 150.5 119)">5V</text>
<text x="151.4" y="115.2">J3</text>
<text x="155.6" y="120" transform="rotate(-90 155.6 120)">3V3</text>
<text x="158.1" y="120" transform="rotate(-90 158.1 120)">3V3</text>
<text x="194.5" y="115.6">TP7</text>
<text x="61.7" y="125.4" transform="rotate(-90 61.7 125.4)">C1</text>
<text x="64.1" y="125.1" transform="rotate(-90 64.1 125.1)">100nF</text>
<text x="66.6" y="122.3">+3.3V</text>
<text x="135.6" y="124.1">GPIO14/TXD</text>
<text x="158.1" y="124.1">ID_SD/GPIO0</text>
<text x="242" y="124.7">GND</text>
<text x="84" y="131.6">R4</text>
<text x="135.6" y="126.6">GPIO15/RXD</text>
<text x="135.6" y="131.7">GPIO16</text>
<text x="158.1" y="126.6">ID_SC/GPIO1</text>
<text x="159.5" y="131.7">SDA/GPIO2</text>
<text x="55.3" y="136.1">GND</text>
<text x="84.1" y="133.9">10</text>
<text x="135.6" y="134.2">GPIO17</text>
<text x="135.6" y="136.8">GPIO18/PWM0</text>
<text x="159.7" y="134.2">SCL/GPIO3</text>
<text x="15.9" y="141.2">USB_B_Micro</text>
<text x="20.8" y="138.9">J1</text>
<text x="26" y="140">+5V</text>
<text x="44.6" y="143.3">R1</text>
<text x="80.9" y="141.9">NEO-M8M</text>
<text x="102.2" y="139.5">C2</text>
<text x="102.3" y="141.8">10nF</text>
<text x="135.6" y="141.9">GPIO19/MISO1</text>
<text x="157.3" y="141.9">GCLK1/GPIO5</text>
<text x="157.3" y="139.3">GCLK0/GPIO4</text>
<text x="243.1" y="141.3">+5V</text>
<text x="275.2" y="138.8">+10V</text>
<text x="19.5" y="145.7">VBUS</text>
<text x="44.8" y="145.6">27</text>
<text x="58.9" y="148.2">USB_DM</text>
<text x="69.2" y="146.7" transform="rotate(-90 69.2 146.7)">VCC</text>
<text x="135.6" y="144.4">GPIO20/MOSI1</text>
<text x="135.6" y="146.9">GPIO21/SCLK1</text>
<text x="157.3" y="144.4">GCLK2/GPIO6</text>
<text x="159.8" y="149.5">CE1/GPIO7</text>
<text x="22.1" y="150.7">D+</text>
<text x="22.6" y="155.8">ID</text>
<text x="28.6" y="156">D1</text>
<text x="40.3" y="156">D2</text>
<text x="44.6" y="153.4">R2</text>
<text x="44.8" y="155.7">27</text>
<text x="58.9" y="155.8">TXD/SPI_MISO</text>
<text x="58.9" y="150.7">USB_DP</text>
<text x="71.8" y="150.2" transform="rotate(-90 71.8 150.2)">V_BCKP</text>
<text x="74.3" y="151.5" transform="rotate(-90 74.3 151.5)">VDD_USB</text>
<text x="79.4" y="150.1" transform="rotate(-90 79.4 150.1)">VCC_RF</text>
<text x="97.2" y="150.1">GND</text>
<text x="135.6" y="152">GPIO22</text>
<text x="135.6" y="154.6">GPIO23</text>
<text x="157.8" y="154.6">MISO0/GPIO9</text>
<text x="159.8" y="152">CE0/GPIO8</text>
<text x="18.4" y="156.7" transform="rotate(-90 18.4 156.7)">Shield</text>
<text x="21" y="156.7" transform="rotate(-90 21 156.7)">GND</text>
<text x="28.8" y="158.3">5V</text>
<text x="40.3" y="158.3">5V</text>
<text x="58.9" y="158.4">RXD/SPI_MOSI</text>
<text x="94.2" y="157.2">L1</text>
<text x="94.4" y="159.6">27nH</text>
<text x="105" y="156.2">AE1</text>
<text x="135.6" y="157.1">GPIO24</text>
<text x="135.6" y="159.6">GPIO25</text>
<text x="156.5" y="159.6">SCLK0/GPIO11</text>
<text x="156.8" y="157.1">MOSI0/GPIO10</text>
<text x="243.3" y="161.5">GND</text>
<text x="274.6" y="161.4">-10V</text>
<text x="17.2" y="166.6">GND</text>
<text x="33.7" y="166.6">GND</text>
<text x="58.9" y="163.4">SDA/SPI_CS</text>
<text x="58.9" y="166">SCL/SPI_CLK</text>
<text x="83.3" y="163.4">RF_IN</text>
<text x="135.6" y="164.7">GPIO27</text>
<text x="135.6" y="162.2">GPIO26</text>
<text x="157" y="164.7">PWM0/GPIO12</text>
<text x="157" y="167.3">PWM1/GPIO13</text>
<text x="58.9" y="171.1">EXTINT</text>
<text x="78.3" y="171.1">TIMEPULSE</text>
<text x="98.5" y="170.4">GND</text>
<text x="108.5" y="171" transform="rotate(-90 108.5 171)">SMB Antenna</text>
<text x="58.9" y="176.1">SAFEBOOT</text>
<text x="58.9" y="178.7">RESET</text>
<text x="142.9" y="175.8" transform="rotate(-90 142.9 175.8)">GND</text>
<text x="145.4" y="175.8" transform="rotate(-90 145.4 175.8)">GND</text>
<text x="148" y="175.8" transform="rotate(-90 148 175.8)">GND</text>
<text x="150.5" y="175.8" transform="rotate(-90 150.5 175.8)">GND</text>
<text x="153" y="175.8" transform="rotate(-90 153 175.8)">GND</text>
<text x="155.6" y="175.8" transform="rotate(-90 155.6 175.8)">GND</text>
<text x="158.1" y="175.8" transform="rotate(-90 158.1 175.8)">GND</text>
<text x="160.7" y="175.8" transform="rotate(-90 160.7 175.8)">GND</text>
<text x="42.5" y="182">+3.3V</text>
<text x="49.3" y="183.3">10k</text>
<text x="49.7" y="181">R3</text>
<text x="58.9" y="181.2">D_SEL</text>
<text x="59.4" y="185.7">SW_DIP_x01</text>
<text x="74.3" y="182.6" transform="rotate(-90 74.3 182.6)">GND</text>
<text x="77.6" y="185.1">U1</text>
<text x="149.3" y="185.7">GND</text>
<text x="62.9" y="194">SW1</text>
<text x="74.8" y="194">GND</text>
</g>
<g font-size="1.8" fill="#008400">
<text x="188.7" y="33.8">10nF</text>
<text x="177.1" y="96.8">TestPoint</text>
<text x="152.1" y="179" transform="rotate(-90 152.1 179)">25</text>
</g>
<g font-size="1.8" fill="#0000c2">
<text x="167.6" y="82.5">G=4,5</text>
<text x="90.2" y="165.1">L nah am Pin</text>
<text x="16.5" y="195.6">GPS RF Circuit</text>
</g>
<g font-size="1.8">
<text x="248.9" y="95.4">Sheet: AD_Conversion</text>
<text x="248.9" y="122.3">File: AD_Conversion.sch</text>
<text x="248.9" y="134.8">Sheet: Powersupplies</text>
<text x="248.9" y="161.6">File: Powersupplies.sch</text>
</g>
<g font-size="1.8" fill="#848400">
<text x="250.4" y="98.7">+5V</text>
<text x="250.4" y="101.2">+3V3</text>
<text x="266.5" y="99.9">SCK</text>
<text x="265.7" y="105">MISO</text>
<text x="265.7" y="107.6">MOSI</text>
<text x="267.8" y="102.5">CS</text>
<text x="250.4" y="117.7">V_in</text>
<text x="250.4" y="120.3">GND</text>
<text x="266.1" y="143.1">+10V</text>
<text x="250.4" y="145.7">+5V</text>
<text x="250.4" y="157.1">GND</text>
<text x="266.5" y="157.1">-10V</text>
</g>
</svg>
